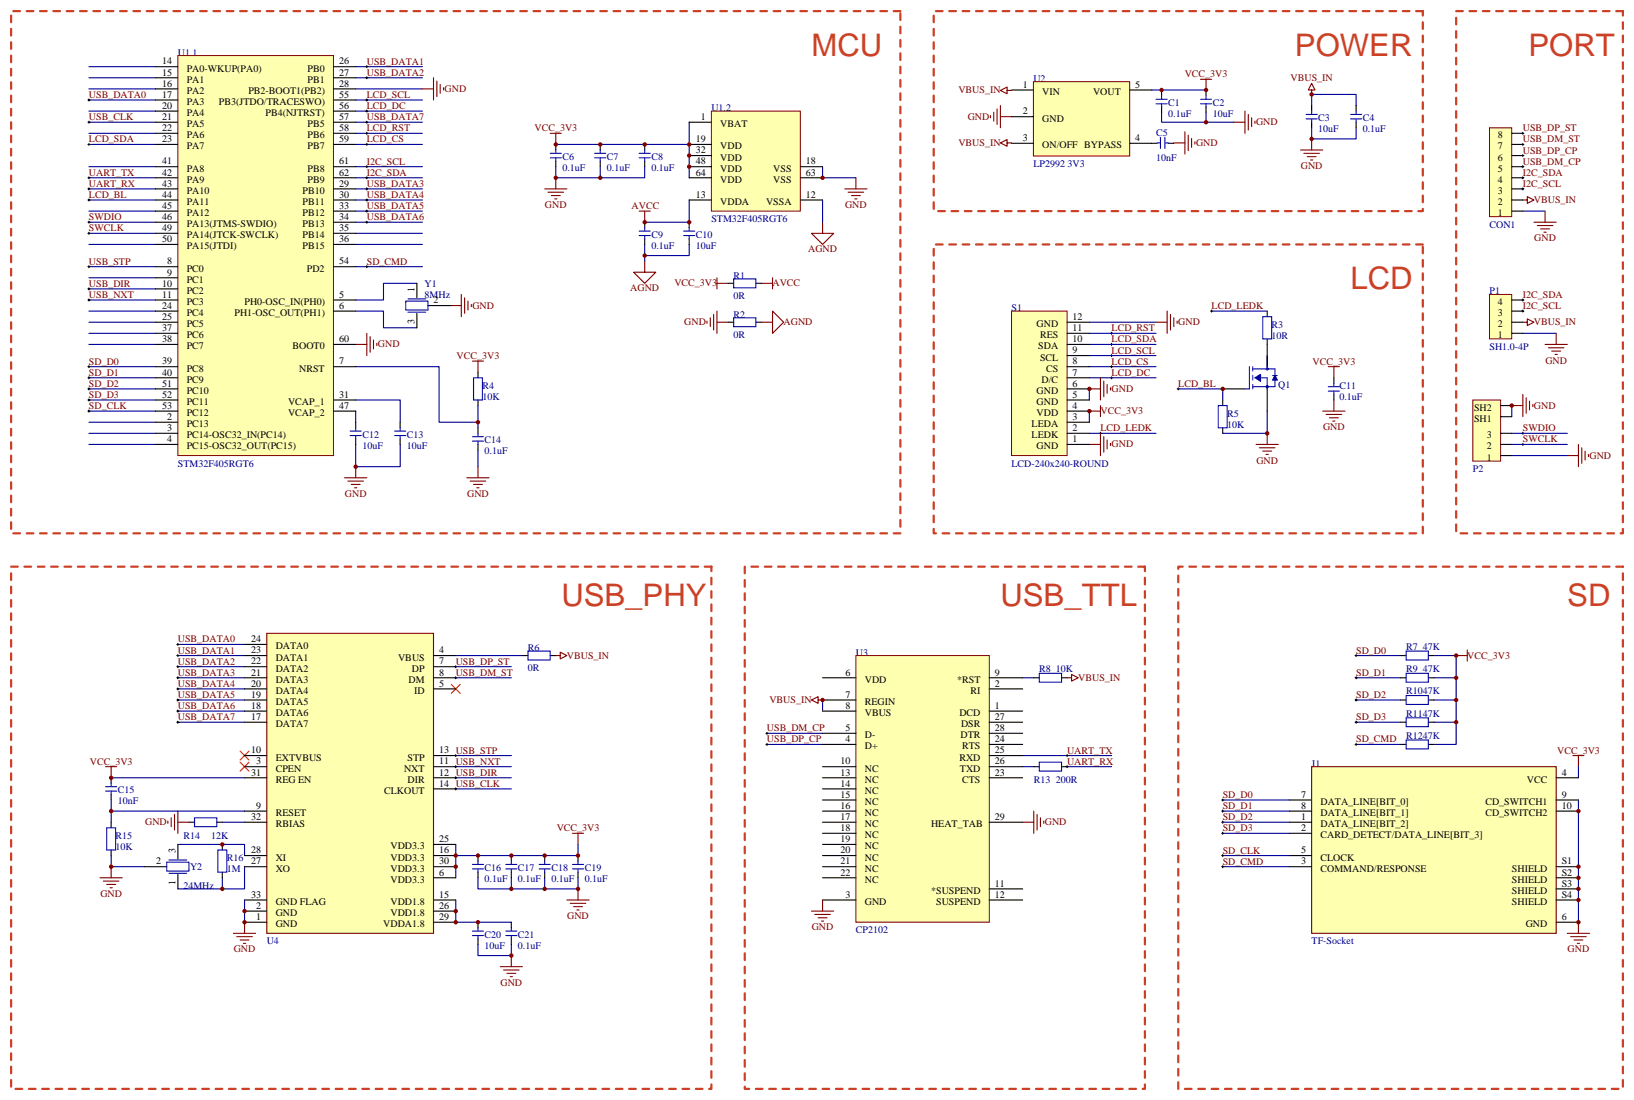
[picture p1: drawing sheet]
<svg xmlns="http://www.w3.org/2000/svg" width="519mm" height="349mm" viewBox="0 0 519 349" stroke-linecap="round" stroke-linejoin="round" font-family="sans-serif">
<g fill="none" stroke="#000" stroke-width=".32">
<path d="M27.9 31.8h.7M27.9 38.8h.7M28.2 31.4v.7M28.2 38.5v.7M116.1 31.8h.7M116.1 21.2h.7M116.1 24.7h.7M116.1 38.8h.7M116.1 35.3h.7M116.4 20.8v.7M116.4 24.3v.7M116.4 31.4v.7"/>
<path d="M116.4 34.9v.7M116.4 38.5v.7M27.9 56.4h.7M27.9 60h.7M27.9 45.9h.7M28.2 45.5v.7M28.2 56.1v.7M28.2 59.6v.7M116.1 52.9h.7M116.1 56.4h.7M116.1 60h.7M116.1 45.9h.7"/>
<path d="M116.1 42.3h.7M116.4 42v.7M116.4 45.5v.7M116.4 52.6v.7M116.4 56.1v.7M116.4 59.6v.7M483 52.9h.7M483 56.4h.7M483 60h.7M483 45.9h.7M483 42.3h.7M483 49.4h.7"/>
<path d="M483.3 42v.7M483.3 45.5v.7M483.3 49v.7M483.3 52.6v.7M483.3 56.1v.7M483.3 59.6v.7M27.9 63.5h.7M27.9 70.6h.7M27.9 74.1h.7M28.2 63.1v.8M28.2 70.2v.7M28.2 73.7v.7"/>
<path d="M116.1 63.5h.7M116.1 67h.7M116.1 70.6h.7M116.4 63.1v.8M116.4 66.7v.7M116.4 70.2v.7M27.9 84.7h.7M27.9 95.2h.7M27.9 91.7h.7M28.2 84.3v.7M28.2 91.4v.7M28.2 94.9v.7"/>
<path d="M116.1 84.7h.7M116.4 84.3v.7M384.2 98.8h.7M384.5 98.4v.7M483 98.8h.7M483 95.2h.7M483.3 94.9v.7M483.3 98.4v.7M27.9 119.9h.7M27.9 116.4h.7M28.2 116.1v.7M28.2 119.6v.7"/>
<path d="M352.4 109.4h.7M352.4 112.9h.7M352.4 119.9h.7M352.4 105.8h.7M352.4 116.4h.7M352.8 105.5v.7M352.8 109v.7M352.8 112.5v.7M352.8 116.1v.7M352.8 119.6v.7M27.9 123.5h.7M27.9 130.5h.7"/>
<path d="M27.9 127h.7M28.2 123.1v.7M28.2 126.6v.8M28.2 130.2v.7M348.9 137.6h.7M349.2 137.2v.7M373.6 123.5h.7M373.9 123.1v.7M483 137.6h.7M483.3 137.2v.7M483 141.1h.7M483.3 140.8v.7"/>
<path d="M56.1 204.6h.7M56.1 208.1h.7M56.1 211.7h.7M56.1 215.2h.7M56.1 218.7h.7M56.4 204.3v.7M56.4 207.8v.7M56.4 211.3v.7M56.4 214.8v.7M56.4 218.4v.7M144.3 211.7h.7M144.3 215.2h.7"/>
<path d="M144.6 211.3v.7M144.6 214.8v.7M430 208.1h.7M430 215.2h.7M430.4 207.8v.7M430.4 214.8v.7M56.1 222.2h.7M56.1 225.8h.7M56.1 229.3h.7M56.4 221.9v.7M56.4 225.4v.7M56.4 229v.7"/>
<path d="M144.3 239.9h.7M144.6 239.5v.7M243.1 232.8h.7M243.1 236.4h.7M243.4 232.5v.7M243.4 236v.7M338.3 239.9h.7M338.7 239.5v.7M430 222.2h.7M430 229.3h.7M430 236.4h.7M430.4 221.9v.7"/>
<path d="M430.4 229v.7M430.4 236v.7M144.3 243.4h.7M144.3 246.9h.7M144.3 250.5h.7M144.6 243.1v.7M144.6 246.6v.7M144.6 250.1v.7M338.3 243.4h.7M338.7 243.1v.7M387.7 254h.7M387.7 257.5h.7"/>
<path d="M388.1 253.6v.8M388.1 257.2v.7M387.7 275.2h.7M387.7 271.6h.7M387.7 264.6h.7M387.7 261.1h.7M388.1 260.7v.7M388.1 264.2v.7M388.1 271.3v.7M388.1 274.8v.7"/>
</g>
<g fill="none" stroke="#000080" stroke-width=".35">
<path d="M28.2 38.8h21.2M28.2 35.3h21.2M28.2 21.2h21.2M28.2 24.7h21.2M28.2 28.2h21.2M28.2 31.8h21.2M112.9 38.8h21.2M112.9 35.3h21.2M112.9 21.2h21.2M112.9 24.7h21.2M112.9 28.2h21.2M112.9 31.8h21.2"/>
<path d="M218.7 38.8v7.1M365.5 28.6h17.3M368.7 35.6v3.2h14.1v-3.2M382.8 38.8h8.8M416.3 33.5v-3.5h14.1v3.5M28.2 52.9h21.2M28.2 56.4h21.2M28.2 60h21.2M28.2 45.9h21.2M28.2 42.3h21.2M112.9 52.9h21.2M112.9 56.4h21.2"/>
<path d="M112.9 60h21.2M112.9 45.9h21.2M112.9 42.3h21.2M176.4 52.9v3.5h28.2v-3.5M176.4 45.9h42.3v10.5M190.5 52.9v3.5M261.1 52.9v3.5h10.5M416.3 40.6v3.5h14.1v-3.5M28.2 70.6h21.2M28.2 74.1h21.2M28.2 77.6h21.2M28.2 67h21.2"/>
<path d="M28.2 63.5h21.2M112.9 70.6h21.2M112.9 74.1h21.2M112.9 77.6h21.2M112.9 67h21.2M112.9 63.5h21.2M204.6 77.6v5.3M218.7 63.5v7.1h-14.1M218.7 77.6v3.5h-14.1M261.1 63.5v7.1M483.3 67h7.1M28.2 98.8h21.2"/>
<path d="M28.2 84.7h21.2M28.2 88.2h21.2M28.2 91.7h21.2M28.2 95.2h21.2M112.9 98.8h8.8v5.3h10.6M112.9 84.7h21.2M132.3 90h-10.6v5.2h-8.8M384.5 98.8h17.7M28.2 105.8h21.2M28.2 109.4h21.2M28.2 116.4h21.2M28.2 119.9h21.2"/>
<path d="M28.2 102.3h21.2M112.9 116.4h26.4v17.7h12.4M345.7 105.8h21.2M345.7 109.4h21.2M345.7 112.9h21.2M345.7 116.4h21.2M345.7 119.9h21.2M345.7 102.3h21.2M402.2 112.9v3.5M483.3 105.8h10.6M28.2 137.6h21.2M28.2 123.5h21.2"/>
<path d="M28.2 127h21.2M28.2 130.5h21.2M28.2 134.1h21.2M112.9 127h14.1v7.1M112.9 130.5v3.6M151.7 128.8v7M345.7 137.6h21.2M345.7 123.5v3.5M345.7 130.5v3.6M373.9 123.5h14.2v3.5M402.2 130.5v7.1h-14.1M479.8 137.6h17.6"/>
<path d="M479.8 128.8v3.5M28.2 141.1h21.2M112.9 141.1v7.1h14.1v-7.1M151.7 142.9v5.3M479.8 141.1h17.6M479.8 144.6h17.6M56.4 204.6h21.2M56.4 208.1h21.2M56.4 211.7h21.2M56.4 215.2h21.2M56.4 218.7h21.2M144.6 208.1h21.2"/>
<path d="M144.6 211.7h17.7M144.6 215.2h17.7M324.6 215.2h3.5M430.4 208.1h14.1M430.4 215.2h14.1M455.1 215.2h7v21.2h-7M455.1 208.1h7v7.1M56.4 222.2h21.2M56.4 225.8h21.2M56.4 229.3h21.2M144.6 239.9h17.7M243.4 232.8h17.7"/>
<path d="M243.4 236.4h17.7M261.1 222.2v3.6M324.6 239.9h28.2M430.4 222.2h14.1M430.4 229.3h14.1M430.4 236.4h14.1M455.1 222.2h7M455.1 229.3h7M35.3 254v3.5M35.3 246.9h42.3M77.6 257.5h-42.3v3.6M144.6 243.4h17.7"/>
<path d="M144.6 246.9h17.7M144.6 250.5h17.7M324.6 243.4h3.5M338.7 243.4h14.1M388.1 254h21.1M388.1 257.5h21.1M500.9 254v38.8M500.9 243.4v3.5M35.3 271.6v3.6h10.6M56.4 268.1h21.2v3.5M70.6 261.1h7M70.6 278.7v3.5"/>
<path d="M77.6 275.2v7h-21.2M144.6 268.1v3.5M151.7 278.7v3.5h31.7v-3.5M162.3 278.7v3.5M172.9 278.7v3.5M183.4 268.1v3.5h-38.8v7.1M388.1 261.1h21.1M388.1 264.6h21.1M388.1 271.6h21.1M388.1 275.2h21.1M77.6 285.7v7.1M144.6 285.7v7.1h17.7"/>
<path d="M151.7 299.9v3.5h10.6v-3.5"/>
</g>
<g fill="none" stroke="#800000" stroke-width=".35">
<path d="M134.1 28.2h3.5M137.6 24.7v7.1M138.6 25.8v4.9M139.7 26.8v2.8M140.8 27.9v.7M314.3 36.7v.7M315.4 35.6v2.9M316.4 34.6v4.9M317.5 37h3.5M317.5 33.5v7.1M319.6 28.7v-1l-2.1 1 2.1 1.1v-1.1h1.4M381 25.2h3.5"/>
<path d="M382.8 25.2v3.5M391.6 38.8h3.5M395.1 35.3v7M396.2 36.3v5M397.2 37.4v2.8M398.3 38.5v.7M416.3 28.6h1l-1-2.1-1.1 2.1h1.1v1.4M172.9 60h7M174.6 42.3h3.6M176.4 42.3v3.6M176.4 56.4v3.6M268.1 60h7.1"/>
<path d="M271.6 56.4v3.6M319.6 45.4v-1.1l-2.1 1.1 2.1 1v-1h1.4M372.5 45.4h3.6M376.1 41.8v7.1M377.1 42.9v4.9M378.2 44v2.8M379.2 45v.7M412.7 47.6h7.1M413.8 48.7h4.9M414.9 49.7h2.8M415.9 50.8h.7M416.3 44.1v3.5"/>
<path d="M173.9 61h5M175 62.1h2.8M176 63.1h.7M202.8 67h3.6M204.6 67v3.6M261.1 70.6v3.5h3.5l-3.5 3.5-3.6-3.5h3.6M269.2 61h4.9M270.2 62.1h2.8M271.3 63.1h.7M483.3 63.5h1.4v-1.1l2.1 1.1-2.1 1.1v-1.1M486.8 70.6h7.1M487.9 71.6h4.9"/>
<path d="M488.9 72.7h2.9M490 73.7h.7M490.4 67v3.6M142.9 97h3.5M146.4 93.5v7M147.5 94.5v5M148.5 95.6v2.8M149.6 96.7v.7M204.6 82.9v3.5h3.5l-3.5 3.6-3.5-3.6h3.5M226.5 99.8v5M227.5 90h3.6M227.5 88.2v3.5"/>
<path d="M227.5 98.8v7M241.7 90h3.5M245.2 88.2v3.5M370.4 98.8v7M371.5 99.8v5M112.9 109.4h3.5M116.4 105.8v7.1M117.5 106.9v4.9M118.5 107.9v2.9M119.6 109v.7M149.9 114.7h3.6M151.7 114.7v3.5"/>
<path d="M224.4 102v.7M225.4 100.9v2.8M227.5 102.3h3.6M241.7 102.3h3.5v-3.5l3.5 3.5-3.5 3.5v-3.5M349.2 119.9v7.1M366.9 102.3h3.5M372.5 100.9v2.8M373.6 102v.7M421.6 116.4h3.5M423.3 116.4v3.5M483.3 102.3h1.4v-1.1l2.1 1.1-2.1 1.1v-1.1M490.4 109.4h7"/>
<path d="M491.4 110.4h5M492.5 111.5h2.8M493.5 112.5h.7M493.9 105.8v3.6M345.7 123.5h3.5M345.7 130.5h3.5M349.2 128.8v3.5M349.2 137.6v7M350.3 121v4.9M350.3 138.6v5M351.4 122.1v2.8M351.4 139.7v2.8"/>
<path d="M352.4 123.1v.7M402.2 137.6v3.5M419.8 130.5h7.1M420.9 131.6h4.9M421.9 132.6h2.8M423 133.7h.7M423.3 127v3.5M479.8 128.8h3.5M483.3 125.2v7.1M484.4 126.3v4.9M485.4 127.4v2.8M486.5 128.4v.7"/>
<path d="M109.4 151.7h7M110.4 152.8h5M111.5 153.8h2.8M112.5 154.9h.7M112.9 148.2v3.5M148.2 151.7h7M149.2 152.8h5M150.3 153.8h2.8M151.3 154.9h.7M151.7 148.2v3.5M345.7 141.1h3.5M352.4 140.8v.7"/>
<path d="M398.6 141.1h7.1M399.7 142.2h4.9M400.8 143.2h2.8M401.8 144.3h.7M497.4 144.6h3.5M500.9 141.1v7.1M502 142.2v4.9M503.1 143.2v2.8M504.1 144.3v.7M176.4 208.1h1.4v-1l2.1 1-2.1 1.1v-1.1M338.7 215.2h1.4v-1.1l2.1 1.1-2.1 1.1v-1.1M462.1 208.1h3.6"/>
<path d="M465.7 206.4v3.5M259.6 222.2v-1l-2.1 1 2.1 1.1v-1.1h1.5M499.2 239.9h3.5M500.9 239.9v3.5M33.5 243.4h3.5M35.3 243.4v3.5M54.3 259.6v2.9M55.4 258.6v4.9M56.4 257.5v7.1M328.1 257.5v7.1M329.1 258.6v4.9M330.2 259.6v2.9"/>
<path d="M31.7 278.7h7.1M32.8 279.8h4.9M35.3 275.2v3.5M53.3 260.7v.7M56.4 261.1h3.6M181.7 264.6h3.5M183.4 264.6v3.5M324.6 261.1h3.5M331.3 260.7v.7M33.9 280.8h2.8M34.9 281.9h.7M74.1 296.3h7"/>
<path d="M75.1 297.4h5M76.2 298.4h2.8M77.3 299.5h.7M77.6 292.8v3.5M179.9 285.7h7.1M181 286.8h4.9M182 287.9h2.9M183.1 288.9h.7M183.4 282.2v3.5M257.5 289.3h7.1M258.6 290.3h4.9M259.6 291.4h2.9"/>
<path d="M260.7 292.5h.7M261.1 285.7v3.6M497.4 296.3h7.1M498.5 297.4h4.9M499.5 298.4h2.9M500.6 299.5h.7M500.9 292.8v3.5M158.7 306.9h7.1M159.8 308h4.9M160.9 309h2.8M161.9 310.1h.7M162.3 303.4v3.5"/>
</g>
<path d="M285.8 3.5h-282.3v165.8h282.3v-165.8M451.6 3.5h-155.3v63.5h155.3v-63.5M515.1 3.5h-53v165.8h53v-165.8M451.6 77.6h-155.3v91.7h155.3v-91.7M225.8 179.9h-222.3v165.8h222.3v-165.8M363.4 179.9h-127v165.8h127v-165.8M515.1 179.9h-141.2v165.8h141.2v-165.8" fill="none" stroke="#cc4026" stroke-width=".71" stroke-dasharray="2.1 2.1"/>
<path d="M143.2 217.3l2.8 2.8M146 217.3l-2.8 2.8M76.2 238.5l2.8 2.8M79 238.5l-2.8 2.8M76.2 242l2.8 2.8M79 242l-2.8 2.8" fill="none" stroke="#f00" stroke-width=".35"/>
<path d="M321 98.8h17.7v45.8h-17.7z" fill="#ffffb0" stroke="#800000" stroke-width=".32"/>
<g fill="none" stroke="#000" stroke-width=".35">
<path d="M368.7 28.6v1.7M368.7 33.9v1.7M382.8 28.6v1.7M382.8 33.9v1.7M365.5 45.5h1.7M370.8 45.5h1.7M402.2 98.8v1.7M338.7 119.9h7M338.7 116.4h7M338.7 112.9h7M338.7 109.4h7M338.7 105.8h7"/>
<path d="M338.7 102.3h7M402.2 107.6v8.8M423.3 119.9v1.8M338.7 137.6h7M338.7 134.1h7M338.7 130.5h7M338.7 127h7M338.7 123.5h7M388.1 123.5h7M388.1 127v1.8M388.1 135.8v1.8M402.2 123.5v7"/>
<path d="M423.3 125.2v1.8M338.7 141.1h7"/>
</g>
<g fill="none" stroke="#00f" stroke-width=".35">
<path d="M366.9 31.5h3.5M366.9 32.9h3.5M368.7 30.5v1M368.7 32.9v1.1M381 31.5h3.5M381 32.9h3.5M382.8 30.5v1M382.8 32.9v1.1M367.2 45.4h1.1M368.3 43.6v3.5M369.7 43.6v3.5M369.7 45.4h1.1"/>
<path d="M396.5 116.4v7.1h-1.4M397.6 116.4v1.4M397.6 119.2v1.4M397.6 117.1h7v5.7h-7M398.3 119.9l1.7-1v2.1zM398.6 119.9h3.6v3.6M400.8 100.5h2.8v7.1h-2.8zM402.2 116.4v.7M403.9 119.2h1.4M404.6 119.2l.7 1.4h-1.4zM386.6 128.8h2.9v7h-2.9zM397.6 122.1v1.4"/>
<path d="M421.6 122.8h3.5M421.6 124.2h3.5M423.3 121.7v1.1M423.3 124.2v1"/>
<circle cx="402.2" cy="117.1" r=".35"/>
<circle cx="402.2" cy="122.8" r=".35"/>
</g>
<g fill="#00f" stroke="#00f" stroke-width=".32">
<path d="M404.6 119.2l.7 1.4h-1.4z"/>
<path d="M398.6 119.9l1.4-1v2.1z"/>
</g>
<path d="M328 25.9h30.5v23.6h-30.5z" fill="#ffffb0" stroke="#800000" stroke-width=".32"/>
<path d="M321 28.6h7M321 37h7M358.5 28.6h7M416.3 33.5v1.8M416.3 38.8v1.8M430.4 33.5v1.8M430.4 38.8v1.8M321 45.5h7M358.5 45.5h7" fill="none" stroke="#000" stroke-width=".35"/>
<path d="M414.5 36.3h3.5M414.5 37.7h3.5M416.3 35.3v1M416.3 37.7v1.1M428.6 36.3h3.6M428.6 37.7h3.6M430.4 35.3v1M430.4 37.7v1.1" fill="none" stroke="#00f" stroke-width=".35"/>
<path d="M56.4 17.6h49.4v127h-49.4z" fill="#ffffb0" stroke="#800000" stroke-width=".32"/>
<g fill="none" stroke="#000" stroke-width=".35">
<path d="M49.4 21.2h7M49.4 24.7h7M49.4 28.2h7M49.4 31.8h7M49.4 35.3h7M49.4 38.8h7M105.8 21.2h7.1M105.8 24.7h7.1M105.8 28.2h7.1M105.8 31.8h7.1M105.8 35.3h7.1M105.8 38.8h7.1"/>
<path d="M49.4 42.3h7M49.4 45.9h7M49.4 60h7M49.4 52.9h7M49.4 56.4h7M105.8 42.3h7.1M105.8 45.9h7.1M105.8 60h7.1M105.8 52.9h7.1M105.8 56.4h7.1M49.4 63.5h7M49.4 67h7"/>
<path d="M49.4 70.6h7M49.4 74.1h7M49.4 77.6h7M105.8 63.5h7.1M105.8 67h7.1M105.8 70.6h7.1M105.8 74.1h7.1M105.8 77.6h7.1M49.4 84.7h7M49.4 88.2h7M49.4 91.7h7M49.4 95.2h7"/>
<path d="M49.4 98.8h7M105.8 84.7h7.1M105.8 95.2h7.1M105.8 98.8h7.1M49.4 102.3h7M49.4 105.8h7M49.4 109.4h7M49.4 116.4h7M49.4 119.9h7M105.8 109.4h7.1M105.8 116.4h7.1M49.4 134.1h7"/>
<path d="M49.4 137.6h7M49.4 123.5h7M49.4 127h7M49.4 130.5h7M105.8 127h7.1M105.8 130.5h7.1M49.4 141.1h7"/>
</g>
<path d="M225.8 35.3h28.2v31.7h-28.2z" fill="#ffffb0" stroke="#800000" stroke-width=".32"/>
<g fill="none" stroke="#000" stroke-width=".35">
<path d="M218.7 38.8h7.1M176.4 45.9v1.7M176.4 51.2v1.7M190.5 45.9v1.7M190.5 51.2v1.7M204.6 45.9v1.7M204.6 51.2v1.7M218.7 52.9h7.1M218.7 45.9h7.1M218.7 49.4h7.1M218.7 56.4h7.1M254 52.9h7.1"/>
<path d="M254 56.4h7.1M204.6 70.6v1.7M204.6 75.8v1.8M218.7 63.5h7.1M218.7 70.6v1.7M218.7 75.8v1.8M254 63.5h7.1M132.3 90v4.5M132.3 99.5v4.6M135.8 97h7.1M231.1 90h1.7M239.9 90h1.8"/>
<path d="M151.7 118.2v1.7M231.1 102.3h1.7M239.9 102.3h1.8M112.9 134.1v1.7M112.9 139.3v1.8M127 134.1v1.7M127 139.3v1.8M151.7 127v1.8M151.7 135.8v1.8M151.7 141.1v1.8"/>
</g>
<g fill="none" stroke="#00f" stroke-width=".35">
<path d="M174.6 48.7h3.6M174.6 50.1h3.6M176.4 47.6v1.1M176.4 50.1v1.1M188.7 48.7h3.6M188.7 50.1h3.6M190.5 47.6v1.1M190.5 50.1v1.1M202.8 48.7h3.6M202.8 50.1h3.6M204.6 47.6v1.1M204.6 50.1v1.1"/>
<path d="M202.8 73.4h3.6M202.8 74.8h3.6M204.6 72.3v1.1M204.6 74.8v1M217 73.4h3.5M217 74.8h3.5M218.7 72.3v1.1M218.7 74.8v1M128.8 95.6h7v2.8h-7zM129.5 99.1h5.6M129.5 94.9h5.6M232.8 88.5h7.1v2.9h-7.1z"/>
<path d="M150.3 119.9h2.8v7.1h-2.8zM232.8 100.9h7.1v2.8h-7.1zM111.1 136.9h3.6M111.1 138.3h3.6M112.9 135.8v1.1M112.9 138.3v1M125.2 136.9h3.6M125.2 138.3h3.6M127 135.8v1.1M127 138.3v1M149.9 138.6h3.6M151.7 137.6v1"/>
<path d="M149.9 140.1h3.6M151.7 140.1v1"/>
</g>
<path d="M84.7 201.1h52.9v95.2h-52.9z" fill="#ffffb0" stroke="#800000" stroke-width=".35"/>
<g fill="none" stroke="#000" stroke-width=".35">
<path d="M77.6 204.6h7.1M77.6 208.1h7.1M77.6 211.7h7.1M77.6 215.2h7.1M77.6 218.7h7.1M137.6 208.1h7M137.6 211.7h7M137.6 215.2h7M137.6 218.7h7M77.6 222.2h7.1M77.6 225.8h7.1M77.6 229.3h7.1"/>
<path d="M77.6 239.9h7.1M137.6 239.9h7M77.6 243.4h7.1M77.6 246.9h7.1M77.6 257.5h7.1M137.6 250.5h7M137.6 243.4h7M137.6 246.9h7M77.6 271.6h7.1M77.6 275.2h7.1M77.6 261.1h7.1M137.6 278.7h7"/>
<path d="M137.6 271.6h7M137.6 268.1h7M137.6 275.2h7M77.6 285.7h7.1M77.6 289.3h7.1M77.6 292.8h7.1M137.6 285.7h7M137.6 289.3h7M137.6 292.8h7"/>
</g>
<path d="M472.7 93.5h7.1v14.1h-7.1z" fill="#ffffb0" stroke="#800000" stroke-width=".32"/>
<g fill="none" stroke="#000" stroke-width=".35">
<path d="M479.8 98.8h3.5M479.8 95.2h3.5M479.8 105.8h3.5M479.8 102.3h3.5M35.3 246.9v1.8M35.3 252.2v1.8M35.3 261.1v1.7M35.3 269.9v1.7M45.9 275.2h7M56.4 268.1v4.6M56.4 277.6v4.6M60 261.1h1.7"/>
<path d="M68.8 261.1h1.8M151.7 271.6v1.8M151.7 276.9v1.8M162.3 271.6v1.8M162.3 276.9v1.8M172.9 271.6v1.8M172.9 276.9v1.8M183.4 271.6v1.8M183.4 276.9v1.8M151.7 292.8v1.8M151.7 298.1v1.8M162.3 292.8v1.8"/>
<path d="M162.3 298.1v1.8"/>
</g>
<g fill="none" stroke="#00f" stroke-width=".35">
<path d="M33.5 251.2h3.5M33.5 249.8h3.5M35.3 248.7v1.1M35.3 251.2v1M61.7 259.6h7.1v2.9h-7.1zM33.9 262.8h2.8v7.1h-2.8zM52.9 273.8h7.1v2.8h-7.1zM53.6 273h5.7M53.6 277.3h5.7M149.9 275.9h3.6M149.9 274.5h3.6M151.7 273.4v1.1"/>
<path d="M151.7 275.9v1M160.5 275.9h3.5M160.5 274.5h3.5M162.3 273.4v1.1M162.3 275.9v1M171.1 275.9h3.5M171.1 274.5h3.5M172.9 273.4v1.1M172.9 275.9v1M181.7 275.9h3.5M181.7 274.5h3.5M183.4 273.4v1.1"/>
<path d="M183.4 275.9v1M149.9 297h3.6M149.9 295.6h3.6M151.7 294.6v1M151.7 297v1.1M160.5 297h3.5M160.5 295.6h3.5M162.3 294.6v1M162.3 297v1.1"/>
</g>
<path d="M472.7 40.6h7.1v28.2h-7.1z" fill="#ffffb0" stroke="#800000" stroke-width=".32"/>
<path d="M479.8 60h3.5M479.8 56.4h3.5M479.8 52.9h3.5M479.8 49.4h3.5M479.8 45.9h3.5M479.8 42.3h3.5M479.8 67h3.5M479.8 63.5h3.5" fill="none" stroke="#000" stroke-width=".35"/>
<path d="M271.6 208.1h42.4v84.7h-42.4z" fill="#ffffb0" stroke="#800000" stroke-width=".32"/>
<g fill="none" stroke="#000" stroke-width=".35">
<path d="M261.1 215.2h10.5M314 215.2h10.6M314 218.7h10.6M328.1 215.2h1.7M336.9 215.2h1.8M261.1 222.2h10.5M261.1 225.8h10.5M261.1 232.8h10.5M261.1 236.4h10.5M314 225.8h10.6M314 232.8h10.6M314 236.4h10.6"/>
<path d="M314 229.3h10.6M314 239.9h10.6M261.1 243.4h10.5M261.1 246.9h10.5M261.1 250.5h10.5M261.1 254h10.5M261.1 257.5h10.5M314 243.4h10.6M314 246.9h10.6M328.1 243.4h1.7M336.9 243.4h1.8M261.1 261.1h10.5"/>
<path d="M261.1 264.6h10.5M261.1 268.1h10.5M261.1 271.6h10.5M261.1 275.2h10.5M261.1 278.7h10.5M314 261.1h10.6M261.1 285.7h10.5M314 285.7h10.6M314 282.2h10.6"/>
</g>
<path d="M329.8 213.8h7.1v2.8h-7.1zM329.8 242h7.1v2.8h-7.1z" fill="none" stroke="#00f" stroke-width=".35"/>
<path d="M416.3 243.4h77.6v52.9h-77.6z" fill="#ffffb0" stroke="#800000" stroke-width=".35"/>
<g fill="none" stroke="#000" stroke-width=".35">
<path d="M444.5 215.2h1.8M444.5 208.1h1.8M453.3 215.2h1.8M453.3 208.1h1.8M444.5 222.2h1.8M444.5 229.3h1.8M444.5 236.4h1.8M453.3 222.2h1.8M453.3 229.3h1.8M453.3 236.4h1.8M409.2 254h7.1M409.2 257.5h7.1"/>
<path d="M493.9 254h7M493.9 257.5h7M493.9 246.9h7M409.2 261.1h7.1M409.2 264.6h7.1M409.2 271.6h7.1M409.2 275.2h7.1M493.9 275.2h7M493.9 278.7h7M493.9 282.2h7M493.9 285.7h7M493.9 292.8h7"/>
</g>
<path d="M446.3 213.8h7v2.8h-7zM446.3 206.7h7v2.8h-7zM446.3 220.8h7v2.9h-7zM446.3 227.9h7v2.8h-7zM446.3 234.9h7v2.9h-7z" fill="none" stroke="#00f" stroke-width=".35"/>
<path d="M467.4 127h8.8v19.4h-8.8z" fill="#ffffb0" stroke="#800000" stroke-width=".32"/>
<path d="M476.2 137.6h3.6M476.2 132.3h3.6M476.2 128.8h3.6M476.2 144.6h3.6M476.2 141.1h3.6M165.8 208.1h1.8M174.6 208.1h1.8M70.6 268.1v1.8M70.6 276.9v1.8" fill="none" stroke="#000" stroke-width=".35"/>
<path d="M167.6 206.7h7v2.8h-7zM69.1 269.9h2.9v7h-2.9z" fill="none" stroke="#00f" stroke-width=".35"/>
<g fill="#800000">
<circle cx="35.3" cy="275.2" r=".71"/>
<circle cx="35.3" cy="257.5" r=".71"/>
<circle cx="35.3" cy="246.9" r=".71"/>
<circle cx="70.6" cy="282.2" r=".71"/>
<circle cx="70.6" cy="268.1" r=".71"/>
<circle cx="77.6" cy="292.8" r=".71"/>
<circle cx="77.6" cy="289.3" r=".71"/>
<circle cx="112.9" cy="148.2" r=".71"/>
<circle cx="144.6" cy="292.8" r=".71"/>
<circle cx="144.6" cy="289.3" r=".71"/>
<circle cx="144.6" cy="275.2" r=".71"/>
<circle cx="144.6" cy="271.6" r=".71"/>
<circle cx="151.7" cy="292.8" r=".71"/>
<circle cx="151.7" cy="271.6" r=".71"/>
<circle cx="151.7" cy="134.1" r=".71"/>
<circle cx="162.3" cy="303.4" r=".71"/>
<circle cx="162.3" cy="282.2" r=".71"/>
<circle cx="162.3" cy="271.6" r=".71"/>
<circle cx="172.9" cy="282.2" r=".71"/>
<circle cx="172.9" cy="271.6" r=".71"/>
<circle cx="176.4" cy="56.4" r=".71"/>
<circle cx="176.4" cy="45.9" r=".71"/>
<circle cx="183.4" cy="282.2" r=".71"/>
<circle cx="183.4" cy="271.6" r=".71"/>
<circle cx="190.5" cy="56.4" r=".71"/>
<circle cx="190.5" cy="45.9" r=".71"/>
<circle cx="204.6" cy="81.1" r=".71"/>
<circle cx="204.6" cy="70.6" r=".71"/>
<circle cx="204.6" cy="45.9" r=".71"/>
<circle cx="218.7" cy="70.6" r=".71"/>
<circle cx="218.7" cy="52.9" r=".71"/>
<circle cx="218.7" cy="49.4" r=".71"/>
<circle cx="218.7" cy="45.9" r=".71"/>
<circle cx="261.1" cy="222.2" r=".71"/>
<circle cx="261.1" cy="56.4" r=".71"/>
<circle cx="345.7" cy="130.5" r=".71"/>
<circle cx="345.7" cy="123.5" r=".71"/>
<circle cx="368.7" cy="28.6" r=".71"/>
<circle cx="382.8" cy="38.8" r=".71"/>
<circle cx="382.8" cy="28.6" r=".71"/>
<circle cx="388.1" cy="123.5" r=".71"/>
<circle cx="402.2" cy="137.6" r=".71"/>
<circle cx="416.3" cy="44.1" r=".71"/>
<circle cx="416.3" cy="30" r=".71"/>
<circle cx="462.1" cy="229.3" r=".71"/>
<circle cx="462.1" cy="222.2" r=".71"/>
<circle cx="462.1" cy="215.2" r=".71"/>
<circle cx="462.1" cy="208.1" r=".71"/>
<circle cx="479.8" cy="128.8" r=".71"/>
<circle cx="500.9" cy="292.8" r=".71"/>
<circle cx="500.9" cy="285.7" r=".71"/>
<circle cx="500.9" cy="282.2" r=".71"/>
<circle cx="500.9" cy="278.7" r=".71"/>
<circle cx="500.9" cy="275.2" r=".71"/>
<circle cx="500.9" cy="257.5" r=".71"/>
</g>
<g font-size="9.9" fill="#cc4125">
<text x="257.5" y="17.6">MCU</text>
<text x="411" y="17.6">POWER</text>
<text x="485.1" y="17.6">PORT</text>
<text x="428.6" y="91.7">LCD</text>
<text x="178.2" y="192.3">USB_PHY</text>
<text x="317.5" y="192.3">USB_TTL</text>
<text x="497.4" y="192.3">SD</text>
</g>
<g font-size="3.2" fill="#000080">
<text x="56.4" y="17.6">U1.1</text>
<text x="328" y="25.9">U2</text>
<text x="225.8" y="35.3">U1.2</text>
<text x="370.8" y="33.6">C1</text>
<text x="384.9" y="33.6">C2</text>
<text x="370.8" y="37.2">0.1uF</text>
<text x="384.9" y="37.2">10uF</text>
<text x="418.4" y="38.5">C3</text>
<text x="418.4" y="42">10uF</text>
<text x="432.5" y="38.5">C4</text>
<text x="432.5" y="42">0.1uF</text>
<text x="366.9" y="43.3">C5</text>
<text x="178.5" y="50.8">C6</text>
<text x="192.6" y="50.8">C7</text>
<text x="206.7" y="50.8">C8</text>
<text x="328" y="53.1">LP2992 3V3</text>
<text x="366.9" y="51">10nF</text>
<text x="178.5" y="54.3">0.1uF</text>
<text x="192.6" y="54.3">0.1uF</text>
<text x="206.7" y="54.3">0.1uF</text>
<text x="225.8" y="70.6">STM32F405RGT6</text>
<text x="206.7" y="75.5">C9</text>
<text x="220.8" y="75.5">C10</text>
<text x="472.7" y="72.3">CON1</text>
<text x="206.7" y="79">0.1uF</text>
<text x="220.8" y="79">10uF</text>
<text x="232.8" y="88.5">R1</text>
<text x="134.8" y="94.5">8MHz</text>
<text x="134.8" y="91">Y1</text>
<text x="232.8" y="94.9">0R</text>
<text x="472.7" y="93.5">P1</text>
<text x="232.8" y="100.9">R2</text>
<text x="321" y="98.8">S1</text>
<text x="232.8" y="107.2">0R</text>
<text x="403.6" y="104.1">R3</text>
<text x="403.6" y="107.6">10R</text>
<text x="472.7" y="111.1">SH1.0-4P</text>
<text x="153.1" y="123.5">R4</text>
<text x="405.7" y="123.1">Q1</text>
<text x="425.1" y="123.5">C11</text>
<text x="153.1" y="127">10K</text>
<text x="425.1" y="127">0.1uF</text>
<text x="389.5" y="132.3">R5</text>
<text x="389.5" y="135.8">10K</text>
<text x="115" y="139">C12</text>
<text x="115" y="142.5">10uF</text>
<text x="129.1" y="139">C13</text>
<text x="129.1" y="142.5">10uF</text>
<text x="153.8" y="140.8">C14</text>
<text x="56.4" y="148.2">STM32F405RGT6</text>
<text x="153.8" y="144.3">0.1uF</text>
<text x="321" y="148.2">LCD-240x240-ROUND</text>
<text x="467.4" y="149.9">P2</text>
<text x="167.6" y="206.7">R6</text>
<text x="271.6" y="208.1">U3</text>
<text x="446.3" y="206.4">R7</text>
<text x="451.6" y="206.4">47K</text>
<text x="167.6" y="213.1">0R</text>
<text x="329.8" y="213.4">R8</text>
<text x="335.1" y="213.4">10K</text>
<text x="446.3" y="213.4">R9</text>
<text x="451.6" y="213.4">47K</text>
<text x="446.3" y="220.5">R1047K</text>
<text x="446.3" y="227.5">R1147K</text>
<text x="446.3" y="234.6">R1247K</text>
<text x="416.3" y="243.4">J1</text>
<text x="37.4" y="251.9">C15</text>
<text x="328.1" y="248.7">R13</text>
<text x="335.1" y="248.7">200R</text>
<text x="37.4" y="255.4">10nF</text>
<text x="36.7" y="266.3">R15</text>
<text x="36.7" y="269.9">10K</text>
<text x="58.2" y="266.3">R14</text>
<text x="67" y="266.3">12K</text>
<text x="72" y="273.4">R16</text>
<text x="60.3" y="276.2">Y2</text>
<text x="72" y="276.9">1M</text>
<text x="153.8" y="276.6">C16</text>
<text x="153.8" y="280.1">0.1uF</text>
<text x="164.4" y="276.6">C17</text>
<text x="164.4" y="280.1">0.1uF</text>
<text x="175" y="276.6">C18</text>
<text x="175" y="280.1">0.1uF</text>
<text x="185.6" y="276.6">C19</text>
<text x="185.6" y="280.1">0.1uF</text>
<text x="58.2" y="282.2">24MHz</text>
<text x="84.7" y="299.9">U4</text>
<text x="153.8" y="297.7">C20</text>
<text x="164.4" y="297.7">C21</text>
<text x="271.6" y="296.3">CP2102</text>
<text x="416.3" y="299.9">TF-Socket</text>
<text x="153.8" y="301.3">10uF</text>
<text x="164.4" y="301.3">0.1uF</text>
</g>
<g font-size="3.2">
<text x="51.5" y="20.5">14</text>
<text x="51.5" y="24">15</text>
<text x="59.3" y="22.8">PA0-WKUP(PA0)</text>
<text x="97.6" y="22.8">PB0</text>
<text x="107.6" y="20.5">26</text>
<text x="107.6" y="24">27</text>
<text x="51.5" y="27.5">16</text>
<text x="59.3" y="26.3">PA1</text>
<text x="59.3" y="29.8">PA2</text>
<text x="78.8" y="29.8">PB2-BOOT1(PB2)</text>
<text x="97.6" y="26.3">PB1</text>
<text x="107.6" y="27.5">28</text>
<text x="324.6" y="28">1</text>
<text x="360.3" y="28">5</text>
<text x="51.5" y="31">17</text>
<text x="51.5" y="34.6">20</text>
<text x="59.3" y="33.3">PA3</text>
<text x="69.5" y="33.3">PB3(JTDO/TRACESWO)</text>
<text x="107.6" y="31">55</text>
<text x="107.6" y="34.6">56</text>
<text x="330.8" y="30.3">VIN</text>
<text x="346.9" y="30.3">VOUT</text>
<text x="51.5" y="38.1">21</text>
<text x="51.5" y="41.6">22</text>
<text x="59.3" y="36.9">PA4</text>
<text x="59.3" y="40.4">PA5</text>
<text x="84.2" y="36.9">PB4(NJTRST)</text>
<text x="97.6" y="40.4">PB5</text>
<text x="107.6" y="38.1">57</text>
<text x="107.6" y="41.6">58</text>
<text x="222.4" y="38.1">1</text>
<text x="228.6" y="40.4">VBAT</text>
<text x="324.6" y="36.3">2</text>
<text x="330.8" y="38.6">GND</text>
<text x="51.5" y="45.2">23</text>
<text x="59.3" y="43.9">PA6</text>
<text x="59.3" y="47.4">PA7</text>
<text x="97.6" y="43.9">PB6</text>
<text x="97.6" y="47.4">PB7</text>
<text x="107.6" y="45.2">59</text>
<text x="220.8" y="45.2">19</text>
<text x="228.6" y="47.4">VDD</text>
<text x="324.6" y="44.7">3</text>
<text x="330.8" y="47">ON/OFF BYPASS</text>
<text x="360.3" y="44.7">4</text>
<text x="475.4" y="47.4">7</text>
<text x="475.4" y="43.9">8</text>
<text x="51.5" y="52.2">41</text>
<text x="107.6" y="52.2">61</text>
<text x="220.8" y="48.7">32</text>
<text x="220.8" y="52.2">48</text>
<text x="228.6" y="51">VDD</text>
<text x="255.8" y="52.2">18</text>
<text x="475.4" y="51">6</text>
<text x="51.5" y="55.7">42</text>
<text x="51.5" y="59.3">43</text>
<text x="59.3" y="54.5">PA8</text>
<text x="59.3" y="58">PA9</text>
<text x="97.6" y="54.5">PB8</text>
<text x="97.6" y="58">PB9</text>
<text x="107.6" y="59.3">29</text>
<text x="107.6" y="55.7">62</text>
<text x="220.8" y="55.7">64</text>
<text x="228.6" y="54.5">VDD</text>
<text x="228.6" y="58">VDD</text>
<text x="245.4" y="54.5">VSS</text>
<text x="245.4" y="58">VSS</text>
<text x="255.8" y="55.7">63</text>
<text x="475.4" y="58">4</text>
<text x="475.4" y="54.5">5</text>
<text x="51.5" y="62.8">44</text>
<text x="59.3" y="61.6">PA10</text>
<text x="59.3" y="65.1">PA11</text>
<text x="96" y="61.6">PB10</text>
<text x="96" y="65.1">PB11</text>
<text x="107.6" y="62.8">30</text>
<text x="220.8" y="62.8">13</text>
<text x="228.6" y="65.1">VDDA</text>
<text x="243.1" y="65.1">VSSA</text>
<text x="255.8" y="62.8">12</text>
<text x="475.4" y="65.1">2</text>
<text x="475.4" y="61.6">3</text>
<text x="51.5" y="66.3">45</text>
<text x="51.5" y="69.8">46</text>
<text x="59.3" y="68.6">PA12</text>
<text x="96" y="68.6">PB12</text>
<text x="107.6" y="66.3">33</text>
<text x="107.6" y="69.8">34</text>
<text x="475.4" y="68.6">1</text>
<text x="51.5" y="73.4">49</text>
<text x="51.5" y="76.9">50</text>
<text x="59.3" y="72.1">PA13(JTMS-SWDIO)</text>
<text x="59.3" y="75.7">PA14(JTCK-SWCLK)</text>
<text x="96" y="72.1">PB13</text>
<text x="96" y="75.7">PB14</text>
<text x="107.6" y="73.4">35</text>
<text x="107.6" y="76.9">36</text>
<text x="53.1" y="84">8</text>
<text x="59.3" y="79.2">PA15(JTDI)</text>
<text x="96" y="79.2">PB15</text>
<text x="107.6" y="84">54</text>
<text x="53.1" y="87.5">9</text>
<text x="59.3" y="86.3">PC0</text>
<text x="59.3" y="89.8">PC1</text>
<text x="97.4" y="86.3">PD2</text>
<text x="51.5" y="91">10</text>
<text x="51.5" y="94.5">11</text>
<text x="59.3" y="93.3">PC2</text>
<text x="107.6" y="94.5">5</text>
<text x="131.6" y="92.8" transform="rotate(-90 131.6 92.8)">1</text>
<text x="51.5" y="98.1">24</text>
<text x="51.5" y="101.6">25</text>
<text x="59.3" y="96.8">PC3</text>
<text x="59.3" y="100.4">PC4</text>
<text x="74.4" y="100.4">PH1-OSC_OUT(PH1)</text>
<text x="77.6" y="96.8">PH0-OSC_IN(PH0)</text>
<text x="107.6" y="98.1">6</text>
<text x="137.6" y="96.3">2</text>
<text x="340.4" y="101.6">12</text>
<text x="475.4" y="100.4">3</text>
<text x="475.4" y="96.8">4</text>
<text x="51.5" y="105.1">37</text>
<text x="59.3" y="103.9">PC5</text>
<text x="59.3" y="107.4">PC6</text>
<text x="131.6" y="102.8" transform="rotate(-90 131.6 102.8)">3</text>
<text x="329" y="103.9">GND</text>
<text x="330.1" y="107.4">RES</text>
<text x="340.4" y="105.1">11</text>
<text x="475.4" y="107.4">1</text>
<text x="475.4" y="103.9">2</text>
<text x="51.5" y="108.7">38</text>
<text x="59.3" y="110.9">PC7</text>
<text x="92.8" y="110.9">BOOT0</text>
<text x="107.6" y="108.7">60</text>
<text x="329.5" y="110.9">SDA</text>
<text x="340.4" y="112.2">9</text>
<text x="340.4" y="108.7">10</text>
<text x="51.5" y="115.7">39</text>
<text x="51.5" y="119.2">40</text>
<text x="59.3" y="118">PC8</text>
<text x="94.9" y="118">NRST</text>
<text x="107.6" y="115.7">7</text>
<text x="330.1" y="114.5">SCL</text>
<text x="332" y="118">CS</text>
<text x="340.4" y="119.2">7</text>
<text x="340.4" y="115.7">8</text>
<text x="51.5" y="122.8">51</text>
<text x="59.3" y="121.5">PC9</text>
<text x="59.3" y="125.1">PC10</text>
<text x="329" y="125.1">GND</text>
<text x="330.6" y="121.5">D/C</text>
<text x="340.4" y="122.8">6</text>
<text x="51.5" y="126.3">52</text>
<text x="51.5" y="129.8">53</text>
<text x="59.3" y="128.6">PC11</text>
<text x="91.4" y="128.6">VCAP_1</text>
<text x="107.6" y="126.3">31</text>
<text x="107.6" y="129.8">47</text>
<text x="329" y="128.6">GND</text>
<text x="340.4" y="129.8">4</text>
<text x="340.4" y="126.3">5</text>
<text x="467.8" y="130.4">SH2</text>
<text x="53.1" y="133.3">2</text>
<text x="53.1" y="136.9">3</text>
<text x="59.3" y="135.6">PC13</text>
<text x="59.3" y="132.1">PC12</text>
<text x="91.4" y="132.1">VCAP_2</text>
<text x="327.4" y="135.6">LEDA</text>
<text x="329" y="132.1">VDD</text>
<text x="340.4" y="136.9">2</text>
<text x="340.4" y="133.3">3</text>
<text x="467.8" y="133.9">SH1</text>
<text x="53.1" y="140.4">4</text>
<text x="59.3" y="139.2">PC14-OSC32_IN(PC14)</text>
<text x="59.3" y="142.7">PC15-OSC32_OUT(PC15)</text>
<text x="327.4" y="139.2">LEDK</text>
<text x="329" y="142.7">GND</text>
<text x="340.4" y="140.4">1</text>
<text x="471.8" y="142.7">2</text>
<text x="471.8" y="139.2">3</text>
<text x="471.8" y="146.2">1</text>
<text x="79.7" y="203.9">24</text>
<text x="79.7" y="207.4">23</text>
<text x="87.5" y="206.2">DATA0</text>
<text x="87.5" y="209.7">DATA1</text>
<text x="126.3" y="209.7">VBUS</text>
<text x="139.3" y="207.4">4</text>
<text x="79.7" y="211">22</text>
<text x="79.7" y="214.5">21</text>
<text x="87.5" y="213.3">DATA2</text>
<text x="130.7" y="213.3">DP</text>
<text x="139.3" y="214.5">8</text>
<text x="139.3" y="211">7</text>
<text x="268.3" y="214.5">6</text>
<text x="315.7" y="214.5">9</text>
<text x="79.7" y="218">20</text>
<text x="79.7" y="221.5">19</text>
<text x="87.5" y="216.8">DATA3</text>
<text x="87.5" y="220.3">DATA4</text>
<text x="129.6" y="216.8">DM</text>
<text x="131.4" y="220.3">ID</text>
<text x="139.3" y="218">5</text>
<text x="268.3" y="221.5">7</text>
<text x="274.5" y="216.8">VDD</text>
<text x="303.8" y="216.8">*RST</text>
<text x="308" y="220.3">RI</text>
<text x="315.7" y="218">2</text>
<text x="79.7" y="225.1">18</text>
<text x="87.5" y="223.8">DATA5</text>
<text x="87.5" y="227.4">DATA6</text>
<text x="268.3" y="225.1">8</text>
<text x="274.5" y="223.8">REGIN</text>
<text x="274.5" y="227.4">VBUS</text>
<text x="304.5" y="227.4">DCD</text>
<text x="315.7" y="225.1">1</text>
<text x="79.7" y="228.6">17</text>
<text x="87.5" y="230.9">DATA7</text>
<text x="268.3" y="232.1">5</text>
<text x="305" y="230.9">DSR</text>
<text x="315.7" y="228.6">27</text>
<text x="315.7" y="232.1">28</text>
<text x="79.7" y="239.2">10</text>
<text x="139.3" y="239.2">13 USB_STP</text>
<text x="268.3" y="235.7">4</text>
<text x="274.5" y="234.4">D-</text>
<text x="274.5" y="237.9">D+</text>
<text x="304.8" y="234.4">DTR</text>
<text x="305.4" y="237.9">RTS</text>
<text x="315.7" y="235.7">24</text>
<text x="315.7" y="239.2">25</text>
<text x="81.3" y="242.7">3</text>
<text x="87.5" y="245">CPEN</text>
<text x="87.5" y="241.5">EXTVBUS</text>
<text x="128.3" y="245">NXT</text>
<text x="129.3" y="241.5">STP</text>
<text x="139.3" y="242.7">11 USB_NXT</text>
<text x="266.7" y="242.7">10</text>
<text x="274.5" y="245">NC</text>
<text x="304.5" y="241.5">RXD</text>
<text x="304.6" y="245">TXD</text>
<text x="315.7" y="242.7">26</text>
<text x="79.7" y="246.2">31</text>
<text x="87.5" y="248.5">REG EN</text>
<text x="129.3" y="248.5">DIR</text>
<text x="139.3" y="249.8">14 USB_CLK</text>
<text x="139.3" y="246.2">12 USB_DIR</text>
<text x="266.7" y="246.2">13</text>
<text x="266.7" y="249.8">14</text>
<text x="274.5" y="248.5">NC</text>
<text x="305.4" y="248.5">CTS</text>
<text x="315.7" y="246.2">23</text>
<text x="484.6" y="248.5">VCC</text>
<text x="495.7" y="246.2">4</text>
<text x="81.3" y="256.8">9</text>
<text x="121.9" y="252.1">CLKOUT</text>
<text x="266.7" y="253.3">15</text>
<text x="266.7" y="256.8">16</text>
<text x="274.5" y="252.1">NC</text>
<text x="274.5" y="255.6">NC</text>
<text x="412.9" y="253.3">7</text>
<text x="412.9" y="256.8">8</text>
<text x="419.1" y="255.6">DATA_LINE[BIT_0]</text>
<text x="471.4" y="255.6">CD_SWITCH1</text>
<text x="495.7" y="253.3">9</text>
<text x="495.7" y="256.8">10</text>
<text x="79.7" y="260.3">32</text>
<text x="87.5" y="262.6">RBIAS</text>
<text x="87.5" y="259.1">RESET</text>
<text x="266.7" y="260.3">17</text>
<text x="266.7" y="263.9">18</text>
<text x="274.5" y="259.1">NC</text>
<text x="274.5" y="262.6">NC</text>
<text x="295.5" y="262.6">HEAT_TAB</text>
<text x="315.7" y="260.3">29</text>
<text x="412.9" y="260.3">1</text>
<text x="412.9" y="263.9">2</text>
<text x="419.1" y="259.1">DATA_LINE[BIT_1]</text>
<text x="419.1" y="262.6">DATA_LINE[BIT_2]</text>
<text x="471.4" y="259.1">CD_SWITCH2</text>
<text x="123.9" y="269.7">VDD3.3</text>
<text x="139.3" y="267.4">25</text>
<text x="266.7" y="267.4">19</text>
<text x="274.5" y="266.2">NC</text>
<text x="274.5" y="269.7">NC</text>
<text x="419.1" y="266.2">CARD_DETECT/DATA_LINE[BIT_3]</text>
<text x="49.6" y="274.5">2</text>
<text x="55.7" y="270.9" transform="rotate(-90 55.7 270.9)">3</text>
<text x="79.7" y="270.9">28</text>
<text x="79.7" y="274.5">27</text>
<text x="87.5" y="273.2">XI</text>
<text x="123.9" y="273.2">VDD3.3</text>
<text x="139.3" y="270.9">16</text>
<text x="139.3" y="274.5">30</text>
<text x="266.7" y="270.9">20</text>
<text x="266.7" y="274.5">21</text>
<text x="274.5" y="273.2">NC</text>
<text x="412.9" y="270.9">5</text>
<text x="412.9" y="274.5">3</text>
<text x="419.1" y="273.2">CLOCK</text>
<text x="495.7" y="274.5">S1</text>
<text x="55.7" y="281" transform="rotate(-90 55.7 281)">1</text>
<text x="87.5" y="276.8">XO</text>
<text x="123.9" y="280.3">VDD3.3</text>
<text x="123.9" y="276.8">VDD3.3</text>
<text x="139.3" y="278">6</text>
<text x="266.7" y="278">22</text>
<text x="274.5" y="276.8">NC</text>
<text x="274.5" y="280.3">NC</text>
<text x="315.7" y="281.5">11</text>
<text x="419.1" y="276.8">COMMAND/RESPONSE</text>
<text x="479.8" y="276.8">SHIELD</text>
<text x="479.8" y="280.3">SHIELD</text>
<text x="495.7" y="278">S2</text>
<text x="495.7" y="281.5">S3</text>
<text x="79.7" y="285">33</text>
<text x="87.5" y="287.3">GND FLAG</text>
<text x="123.9" y="287.3">VDD1.8</text>
<text x="139.3" y="285">15</text>
<text x="268.3" y="285">3</text>
<text x="274.5" y="287.3">GND</text>
<text x="295.5" y="283.8">*SUSPEND</text>
<text x="297.1" y="287.3">SUSPEND</text>
<text x="315.7" y="285">12</text>
<text x="479.8" y="283.8">SHIELD</text>
<text x="479.8" y="287.3">SHIELD</text>
<text x="495.7" y="285">S4</text>
<text x="81.3" y="292.1">1</text>
<text x="81.3" y="288.6">2</text>
<text x="87.5" y="290.9">GND</text>
<text x="123.9" y="290.9">VDD1.8</text>
<text x="139.3" y="288.6">26</text>
<text x="139.3" y="292.1">29</text>
<text x="495.7" y="292.1">6</text>
<text x="87.5" y="294.4">GND</text>
<text x="121.6" y="294.4">VDDA1.8</text>
<text x="484.2" y="294.4">GND</text>
</g>
<g font-size="3.2" fill="#800000">
<text x="116.4" y="20.5">USB_DATA1</text>
<text x="116.4" y="24.1">USB_DATA2</text>
<text x="141.1" y="29.2">GND</text>
<text x="304.2" y="29.7">VBUS_IN</text>
<text x="376" y="24.5">VCC_3V3</text>
<text x="409.6" y="25.8">VBUS_IN</text>
<text x="28.2" y="31.1">USB_DATA0</text>
<text x="116.4" y="31.1">LCD_SCL</text>
<text x="116.4" y="34.6">LCD_DC</text>
<text x="28.2" y="38.2">USB_CLK</text>
<text x="116.4" y="38.2">USB_DATA7</text>
<text x="116.4" y="41.7">LCD_RST</text>
<text x="169.6" y="41.7">VCC_3V3</text>
<text x="307.1" y="38">GND</text>
<text x="398.6" y="39.8">GND</text>
<text x="483.3" y="41.7">USB_DP_ST</text>
<text x="28.2" y="45.2">LCD_SDA</text>
<text x="116.4" y="45.2">LCD_CS</text>
<text x="304.2" y="46.3">VBUS_IN</text>
<text x="379.6" y="46.3">GND</text>
<text x="483.3" y="45.2">USB_DM_ST</text>
<text x="116.4" y="52.3">I2C_SCL</text>
<text x="412.8" y="53.7">GND</text>
<text x="483.3" y="52.3">USB_DM_CP</text>
<text x="483.3" y="48.8">USB_DP_CP</text>
<text x="28.2" y="55.8">UART_TX</text>
<text x="28.2" y="59.3">UART_RX</text>
<text x="116.4" y="55.8">I2C_SDA</text>
<text x="116.4" y="59.3">USB_DATA3</text>
<text x="483.3" y="59.3">I2C_SCL</text>
<text x="483.3" y="55.8">I2C_SDA</text>
<text x="28.2" y="62.9">LCD_BL</text>
<text x="116.4" y="62.9">USB_DATA4</text>
<text x="486.8" y="64.5">VBUS_IN</text>
<text x="28.2" y="69.9">SWDIO</text>
<text x="116.4" y="66.4">USB_DATA5</text>
<text x="116.4" y="69.9">USB_DATA6</text>
<text x="173" y="66">GND</text>
<text x="200.5" y="66.4">AVCC</text>
<text x="268.2" y="66">GND</text>
<text x="28.2" y="73.4">SWCLK</text>
<text x="486.9" y="76.6">GND</text>
<text x="256.5" y="80.2">AGND</text>
<text x="28.2" y="84">USB_STP</text>
<text x="116.4" y="84">SD_CMD</text>
<text x="28.2" y="94.6">USB_NXT</text>
<text x="28.2" y="91.1">USB_DIR</text>
<text x="200" y="92.5">AGND</text>
<text x="214" y="90.9">VCC_3V3</text>
<text x="245.2" y="90.9">AVCC</text>
<text x="483.3" y="94.6">I2C_SDA</text>
<text x="149.9" y="98">GND</text>
<text x="384.5" y="98.1">LCD_LEDK</text>
<text x="483.3" y="98.1">I2C_SCL</text>
<text x="217.2" y="103.3">GND</text>
<text x="248.7" y="103.3">AGND</text>
<text x="352.8" y="105.2">LCD_RST</text>
<text x="373.9" y="103.3">GND</text>
<text x="486.8" y="103.3">VBUS_IN</text>
<text x="119.9" y="110.3">GND</text>
<text x="352.8" y="108.7">LCD_SDA</text>
<text x="352.8" y="112.3">LCD_SCL</text>
<text x="28.2" y="115.8">SD_D0</text>
<text x="28.2" y="119.3">SD_D1</text>
<text x="144.9" y="114">VCC_3V3</text>
<text x="352.8" y="119.3">LCD_DC</text>
<text x="352.8" y="115.8">LCD_CS</text>
<text x="416.6" y="115.8">VCC_3V3</text>
<text x="490.5" y="115.4">GND</text>
<text x="28.2" y="122.8">SD_D2</text>
<text x="352.8" y="124.4">GND</text>
<text x="373.9" y="122.8">LCD_BL</text>
<text x="28.2" y="129.9">SD_CLK</text>
<text x="28.2" y="126.4">SD_D3</text>
<text x="349.2" y="131.5">VCC_3V3</text>
<text x="486.8" y="129.7">GND</text>
<text x="349.2" y="136.9">LCD_LEDK</text>
<text x="419.9" y="136.6">GND</text>
<text x="483.3" y="136.9">SWDIO</text>
<text x="352.8" y="142.1">GND</text>
<text x="483.3" y="140.5">SWCLK</text>
<text x="398.7" y="147.2">GND</text>
<text x="504.5" y="145.6">GND</text>
<text x="109.5" y="157.8">GND</text>
<text x="148.3" y="157.8">GND</text>
<text x="56.4" y="204">USB_DATA0</text>
<text x="56.4" y="207.5">USB_DATA1</text>
<text x="179.9" y="209.1">VBUS_IN</text>
<text x="430.4" y="207.5">SD_D0</text>
<text x="465.7" y="209.1">VCC_3V3</text>
<text x="56.4" y="211">USB_DATA2</text>
<text x="56.4" y="214.6">USB_DATA3</text>
<text x="144.6" y="214.6">USB_DM_ST</text>
<text x="144.6" y="211">USB_DP_ST</text>
<text x="430.4" y="214.6">SD_D1</text>
<text x="56.4" y="218.1">USB_DATA4</text>
<text x="56.4" y="221.6">USB_DATA5</text>
<text x="342.2" y="216.1">VBUS_IN</text>
<text x="430.4" y="221.6">SD_D2</text>
<text x="56.4" y="225.1">USB_DATA6</text>
<text x="244.2" y="223.2">VBUS_IN</text>
<text x="56.4" y="228.7">USB_DATA7</text>
<text x="243.4" y="232.2">USB_DM_CP</text>
<text x="430.4" y="228.7">SD_D3</text>
<text x="243.4" y="235.7">USB_DP_CP</text>
<text x="338.7" y="239.3">UART_TX</text>
<text x="430.4" y="235.7">SD_CMD</text>
<text x="494.2" y="239.3">VCC_3V3</text>
<text x="28.5" y="242.8">VCC_3V3</text>
<text x="338.7" y="242.8">UART_RX</text>
<text x="388.1" y="253.4">SD_D0</text>
<text x="388.1" y="256.9">SD_D1</text>
<text x="46.1" y="262">GND</text>
<text x="176.7" y="263.9">VCC_3V3</text>
<text x="331.6" y="262">GND</text>
<text x="388.1" y="263.9">SD_D3</text>
<text x="388.1" y="260.4">SD_D2</text>
<text x="388.1" y="274.5">SD_CMD</text>
<text x="388.1" y="271">SD_CLK</text>
<text x="31.8" y="284.8">GND</text>
<text x="180" y="291.8">GND</text>
<text x="257.6" y="295.3">GND</text>
<text x="74.2" y="302.4">GND</text>
<text x="497.5" y="302.4">GND</text>
<text x="158.8" y="313">GND</text>
</g>
</svg>
